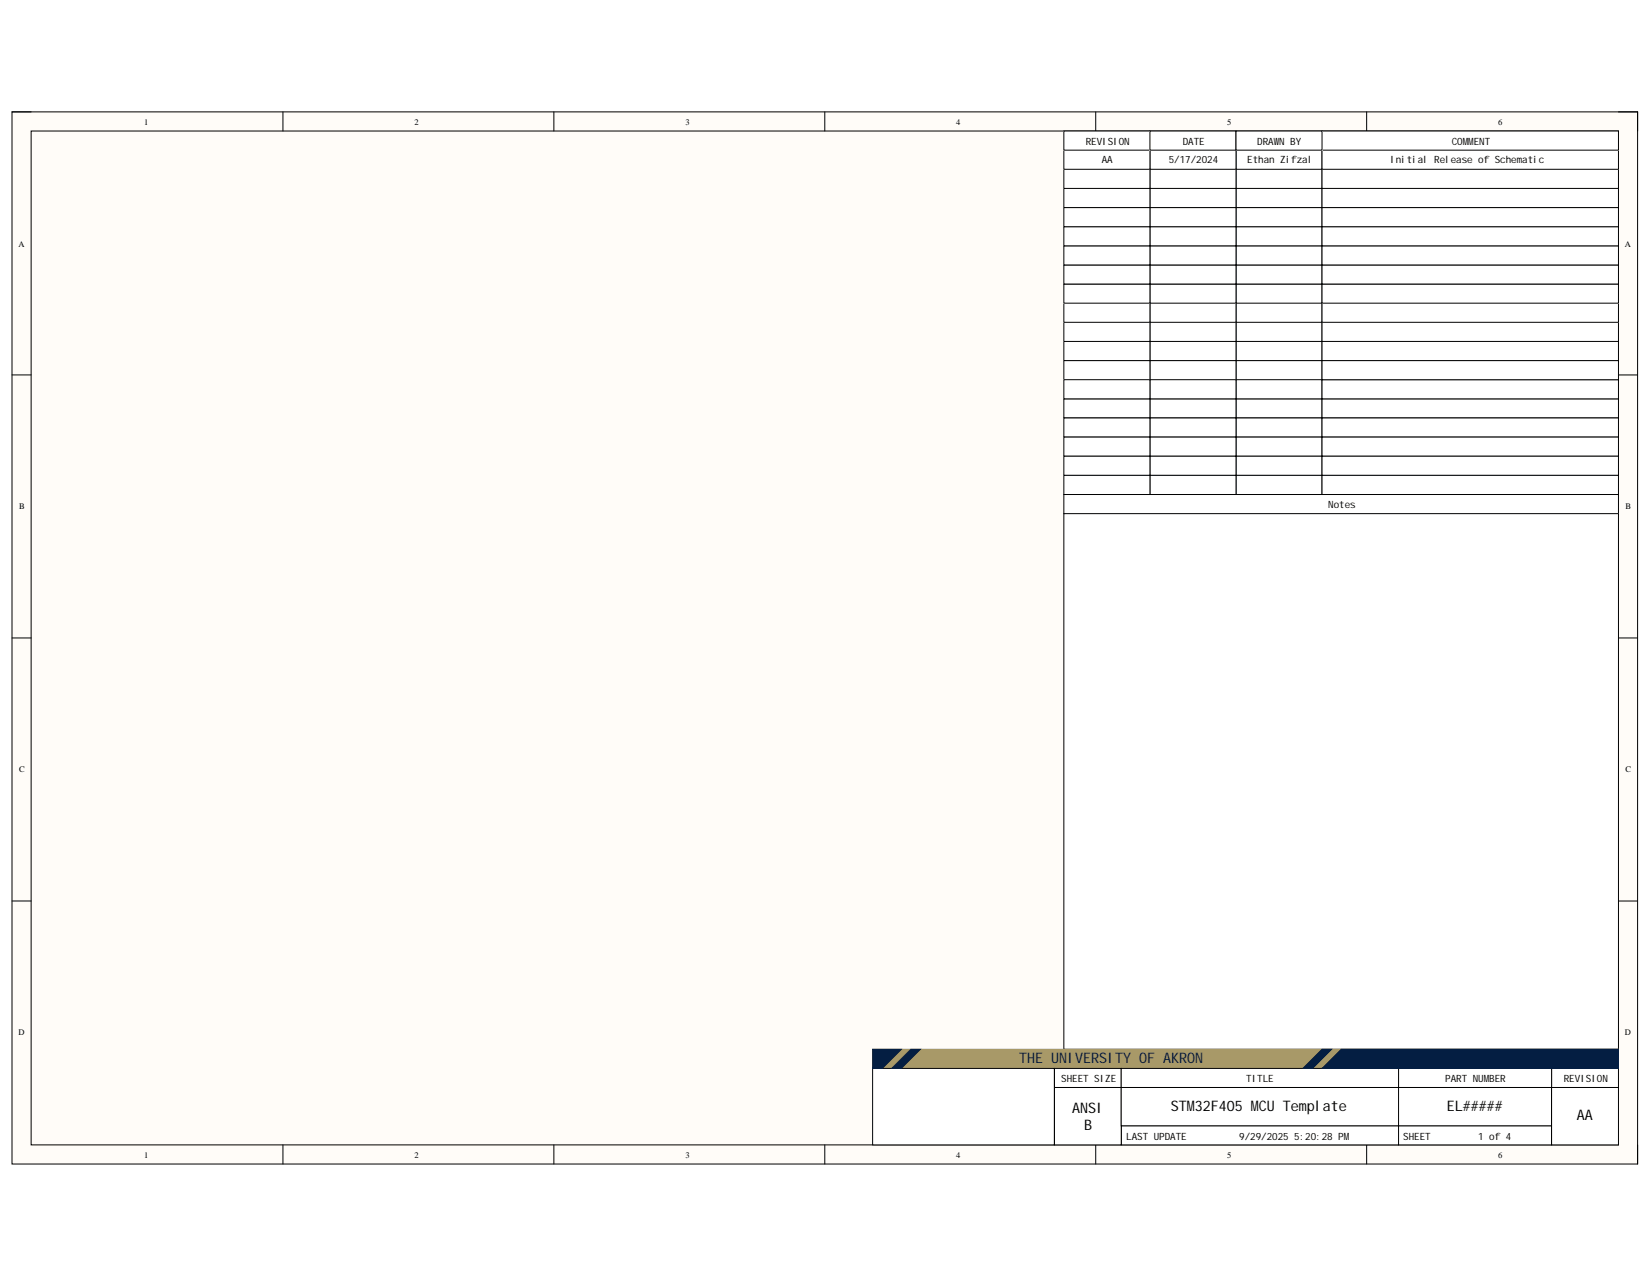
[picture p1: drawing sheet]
<svg xmlns="http://www.w3.org/2000/svg" width="279mm" height="216mm" viewBox="0 0 279 216" stroke-linecap="round" stroke-linejoin="round" font-family="sans-serif">
<path d="M2 18.9h275v177.9h-275z" fill-rule="evenodd" fill="#fffcf8"/>
<path d="M2 18.9h275v177.9h-275z" fill="none" stroke="#000" stroke-width=".17"/>
<path d="M5.3 22.2h268.4v171.4h-268.4z" fill-rule="evenodd" fill="#fffcf8"/>
<g fill="none" stroke="#000" stroke-width=".17">
<path d="M2 18.9h3.3M47.9 18.9v3.3M93.7 18.9v3.3M139.5 18.9v3.3M185.3 18.9v3.3M231.1 18.9v3.3M273.7 18.9h3.3v3.3M5.3 22.2h268.4v171.4h-268.4zM2 63.4h3.3M273.7 63.4h3.3M2 107.9h3.3M273.7 107.9h3.3"/>
<path d="M2 152.3h3.3M273.7 152.3h3.3M47.9 193.6v3.2M93.7 193.6v3.2M139.5 193.6v3.2M185.3 193.6v3.2M231.1 193.6v3.2M277 193.6v3.2"/>
</g>
<path d="M209 67.4h14.6v3.3h-14.6z" fill-rule="evenodd" fill="#fff"/>
<path d="M209 67.4h14.6v3.3h-14.6z" fill="none" stroke="#000" stroke-width=".17"/>
<path d="M209 61h14.6v3.2h-14.6z" fill-rule="evenodd" fill="#fff"/>
<path d="M209 61h14.6v3.2h-14.6z" fill="none" stroke="#000" stroke-width=".17"/>
<path d="M209 57.7h14.6v3.3h-14.6z" fill-rule="evenodd" fill="#fff"/>
<path d="M209 57.7h14.6v3.3h-14.6z" fill="none" stroke="#000" stroke-width=".17"/>
<path d="M209 54.5h14.6v3.2h-14.6z" fill-rule="evenodd" fill="#fff"/>
<path d="M209 54.5h14.6v3.2h-14.6z" fill="none" stroke="#000" stroke-width=".17"/>
<path d="M209 51.3h14.6v3.2h-14.6z" fill-rule="evenodd" fill="#fff"/>
<path d="M209 51.3h14.6v3.2h-14.6z" fill="none" stroke="#000" stroke-width=".17"/>
<path d="M209 48h14.6v3.3h-14.6z" fill-rule="evenodd" fill="#fff"/>
<path d="M209 48h14.6v3.3h-14.6z" fill="none" stroke="#000" stroke-width=".17"/>
<path d="M209 44.8h14.6v3.2h-14.6z" fill-rule="evenodd" fill="#fff"/>
<path d="M209 44.8h14.6v3.2h-14.6z" fill="none" stroke="#000" stroke-width=".17"/>
<path d="M209 41.6h14.6v3.2h-14.6z" fill-rule="evenodd" fill="#fff"/>
<path d="M209 41.6h14.6v3.2h-14.6z" fill="none" stroke="#000" stroke-width=".17"/>
<path d="M209 38.3h14.6v3.3h-14.6z" fill-rule="evenodd" fill="#fff"/>
<path d="M209 38.3h14.6v3.3h-14.6z" fill="none" stroke="#000" stroke-width=".17"/>
<path d="M209 35.1h14.6v3.2h-14.6z" fill-rule="evenodd" fill="#fff"/>
<path d="M209 35.1h14.6v3.2h-14.6z" fill="none" stroke="#000" stroke-width=".17"/>
<path d="M209 31.9h14.6v3.2h-14.6z" fill-rule="evenodd" fill="#fff"/>
<path d="M209 31.9h14.6v3.2h-14.6z" fill="none" stroke="#000" stroke-width=".17"/>
<path d="M209 28.6h14.6v3.3h-14.6z" fill-rule="evenodd" fill="#fff"/>
<path d="M209 28.6h14.6v3.3h-14.6z" fill="none" stroke="#000" stroke-width=".17"/>
<path d="M209 25.4h14.6v3.2h-14.6z" fill-rule="evenodd" fill="#fff"/>
<path d="M209 25.4h14.6v3.2h-14.6z" fill="none" stroke="#000" stroke-width=".17"/>
<path d="M209 64.2h14.6v3.2h-14.6z" fill-rule="evenodd" fill="#fff"/>
<path d="M209 64.2h14.6v3.2h-14.6z" fill="none" stroke="#000" stroke-width=".17"/>
<path d="M223.6 67.4h50.1v3.3h-50.1z" fill-rule="evenodd" fill="#fff"/>
<path d="M223.6 67.4h50.1v3.3h-50.1z" fill="none" stroke="#000" stroke-width=".17"/>
<path d="M223.6 64.2h50.1v3.2h-50.1z" fill-rule="evenodd" fill="#fff"/>
<path d="M223.6 64.2h50.1v3.2h-50.1z" fill="none" stroke="#000" stroke-width=".17"/>
<path d="M223.6 61h50.1v3.2h-50.1z" fill-rule="evenodd" fill="#fff"/>
<path d="M223.6 61h50.1v3.2h-50.1z" fill="none" stroke="#000" stroke-width=".17"/>
<path d="M223.6 57.7h50.1v3.3h-50.1z" fill-rule="evenodd" fill="#fff"/>
<path d="M223.6 57.7h50.1v3.3h-50.1z" fill="none" stroke="#000" stroke-width=".17"/>
<path d="M223.6 54.5h50.1v3.2h-50.1z" fill-rule="evenodd" fill="#fff"/>
<path d="M223.6 54.5h50.1v3.2h-50.1z" fill="none" stroke="#000" stroke-width=".17"/>
<path d="M223.6 51.3h50.1v3.2h-50.1z" fill-rule="evenodd" fill="#fff"/>
<path d="M223.6 51.3h50.1v3.2h-50.1z" fill="none" stroke="#000" stroke-width=".17"/>
<path d="M223.6 48h50.1v3.3h-50.1z" fill-rule="evenodd" fill="#fff"/>
<path d="M223.6 48h50.1v3.3h-50.1z" fill="none" stroke="#000" stroke-width=".17"/>
<path d="M223.6 44.8h50.1v3.2h-50.1z" fill-rule="evenodd" fill="#fff"/>
<path d="M223.6 44.8h50.1v3.2h-50.1z" fill="none" stroke="#000" stroke-width=".17"/>
<path d="M223.6 41.6h50.1v3.2h-50.1z" fill-rule="evenodd" fill="#fff"/>
<path d="M223.6 41.6h50.1v3.2h-50.1z" fill="none" stroke="#000" stroke-width=".17"/>
<path d="M223.6 38.3h50.1v3.3h-50.1z" fill-rule="evenodd" fill="#fff"/>
<path d="M223.6 38.3h50.1v3.3h-50.1z" fill="none" stroke="#000" stroke-width=".17"/>
<path d="M223.6 35.1h50.1v3.2h-50.1z" fill-rule="evenodd" fill="#fff"/>
<path d="M223.6 35.1h50.1v3.2h-50.1z" fill="none" stroke="#000" stroke-width=".17"/>
<path d="M223.6 31.9h50.1v3.2h-50.1z" fill-rule="evenodd" fill="#fff"/>
<path d="M223.6 31.9h50.1v3.2h-50.1z" fill="none" stroke="#000" stroke-width=".17"/>
<path d="M223.6 28.6h50.1v3.3h-50.1z" fill-rule="evenodd" fill="#fff"/>
<path d="M223.6 28.6h50.1v3.3h-50.1z" fill="none" stroke="#000" stroke-width=".17"/>
<path d="M223.6 25.4h50.1v3.2h-50.1z" fill-rule="evenodd" fill="#fff"/>
<path d="M223.6 25.4h50.1v3.2h-50.1z" fill="none" stroke="#000" stroke-width=".17"/>
<path d="M194.5 67.4h14.5v3.3h-14.5z" fill-rule="evenodd" fill="#fff"/>
<path d="M194.5 67.4h14.5v3.3h-14.5z" fill="none" stroke="#000" stroke-width=".17"/>
<path d="M194.5 61h14.5v3.2h-14.5z" fill-rule="evenodd" fill="#fff"/>
<path d="M194.5 61h14.5v3.2h-14.5z" fill="none" stroke="#000" stroke-width=".17"/>
<path d="M194.5 57.7h14.5v3.3h-14.5z" fill-rule="evenodd" fill="#fff"/>
<path d="M194.5 57.7h14.5v3.3h-14.5z" fill="none" stroke="#000" stroke-width=".17"/>
<path d="M194.5 54.5h14.5v3.2h-14.5z" fill-rule="evenodd" fill="#fff"/>
<path d="M194.5 54.5h14.5v3.2h-14.5z" fill="none" stroke="#000" stroke-width=".17"/>
<path d="M194.5 51.3h14.5v3.2h-14.5z" fill-rule="evenodd" fill="#fff"/>
<path d="M194.5 51.3h14.5v3.2h-14.5z" fill="none" stroke="#000" stroke-width=".17"/>
<path d="M194.5 48h14.5v3.3h-14.5z" fill-rule="evenodd" fill="#fff"/>
<path d="M194.5 48h14.5v3.3h-14.5z" fill="none" stroke="#000" stroke-width=".17"/>
<path d="M194.5 44.8h14.5v3.2h-14.5z" fill-rule="evenodd" fill="#fff"/>
<path d="M194.5 44.8h14.5v3.2h-14.5z" fill="none" stroke="#000" stroke-width=".17"/>
<path d="M194.5 41.6h14.5v3.2h-14.5z" fill-rule="evenodd" fill="#fff"/>
<path d="M194.5 41.6h14.5v3.2h-14.5z" fill="none" stroke="#000" stroke-width=".17"/>
<path d="M194.5 38.3h14.5v3.3h-14.5z" fill-rule="evenodd" fill="#fff"/>
<path d="M194.5 38.3h14.5v3.3h-14.5z" fill="none" stroke="#000" stroke-width=".17"/>
<path d="M194.5 35.1h14.5v3.2h-14.5z" fill-rule="evenodd" fill="#fff"/>
<path d="M194.5 35.1h14.5v3.2h-14.5z" fill="none" stroke="#000" stroke-width=".17"/>
<path d="M194.5 31.9h14.5v3.2h-14.5z" fill-rule="evenodd" fill="#fff"/>
<path d="M194.5 31.9h14.5v3.2h-14.5z" fill="none" stroke="#000" stroke-width=".17"/>
<path d="M194.5 28.6h14.5v3.3h-14.5z" fill-rule="evenodd" fill="#fff"/>
<path d="M194.5 28.6h14.5v3.3h-14.5z" fill="none" stroke="#000" stroke-width=".17"/>
<path d="M194.5 25.4h14.5v3.2h-14.5z" fill-rule="evenodd" fill="#fff"/>
<path d="M194.5 25.4h14.5v3.2h-14.5z" fill="none" stroke="#000" stroke-width=".17"/>
<path d="M194.5 64.2h14.5v3.2h-14.5z" fill-rule="evenodd" fill="#fff"/>
<path d="M194.5 64.2h14.5v3.2h-14.5z" fill="none" stroke="#000" stroke-width=".17"/>
<path d="M179.9 67.4h14.6v3.3h-14.6z" fill-rule="evenodd" fill="#fff"/>
<path d="M179.9 67.4h14.6v3.3h-14.6z" fill="none" stroke="#000" stroke-width=".17"/>
<path d="M179.9 61h14.6v3.2h-14.6z" fill-rule="evenodd" fill="#fff"/>
<path d="M179.9 61h14.6v3.2h-14.6z" fill="none" stroke="#000" stroke-width=".17"/>
<path d="M179.9 57.7h14.6v3.3h-14.6z" fill-rule="evenodd" fill="#fff"/>
<path d="M179.9 57.7h14.6v3.3h-14.6z" fill="none" stroke="#000" stroke-width=".17"/>
<path d="M179.9 54.5h14.6v3.2h-14.6z" fill-rule="evenodd" fill="#fff"/>
<path d="M179.9 54.5h14.6v3.2h-14.6z" fill="none" stroke="#000" stroke-width=".17"/>
<path d="M179.9 51.3h14.6v3.2h-14.6z" fill-rule="evenodd" fill="#fff"/>
<path d="M179.9 51.3h14.6v3.2h-14.6z" fill="none" stroke="#000" stroke-width=".17"/>
<path d="M179.9 48h14.6v3.3h-14.6z" fill-rule="evenodd" fill="#fff"/>
<path d="M179.9 48h14.6v3.3h-14.6z" fill="none" stroke="#000" stroke-width=".17"/>
<path d="M179.9 44.8h14.6v3.2h-14.6z" fill-rule="evenodd" fill="#fff"/>
<path d="M179.9 44.8h14.6v3.2h-14.6z" fill="none" stroke="#000" stroke-width=".17"/>
<path d="M179.9 41.6h14.6v3.2h-14.6z" fill-rule="evenodd" fill="#fff"/>
<path d="M179.9 41.6h14.6v3.2h-14.6z" fill="none" stroke="#000" stroke-width=".17"/>
<path d="M179.9 38.3h14.6v3.3h-14.6z" fill-rule="evenodd" fill="#fff"/>
<path d="M179.9 38.3h14.6v3.3h-14.6z" fill="none" stroke="#000" stroke-width=".17"/>
<path d="M179.9 35.1h14.6v3.2h-14.6z" fill-rule="evenodd" fill="#fff"/>
<path d="M179.9 35.1h14.6v3.2h-14.6z" fill="none" stroke="#000" stroke-width=".17"/>
<path d="M179.9 31.9h14.6v3.2h-14.6z" fill-rule="evenodd" fill="#fff"/>
<path d="M179.9 31.9h14.6v3.2h-14.6z" fill="none" stroke="#000" stroke-width=".17"/>
<path d="M179.9 28.6h14.6v3.3h-14.6z" fill-rule="evenodd" fill="#fff"/>
<path d="M179.9 28.6h14.6v3.3h-14.6z" fill="none" stroke="#000" stroke-width=".17"/>
<path d="M179.9 25.4h14.6v3.2h-14.6z" fill-rule="evenodd" fill="#fff"/>
<path d="M179.9 25.4h14.6v3.2h-14.6z" fill="none" stroke="#000" stroke-width=".17"/>
<path d="M179.9 64.2h14.6v3.2h-14.6z" fill-rule="evenodd" fill="#fff"/>
<path d="M179.9 64.2h14.6v3.2h-14.6z" fill="none" stroke="#000" stroke-width=".17"/>
<path d="M209 70.7h14.6v3.2h-14.6z" fill-rule="evenodd" fill="#fff"/>
<path d="M209 70.7h14.6v3.2h-14.6z" fill="none" stroke="#000" stroke-width=".17"/>
<path d="M223.6 70.7h50.1v3.2h-50.1z" fill-rule="evenodd" fill="#fff"/>
<path d="M223.6 70.7h50.1v3.2h-50.1z" fill="none" stroke="#000" stroke-width=".17"/>
<path d="M194.5 70.7h14.5v3.2h-14.5z" fill-rule="evenodd" fill="#fff"/>
<path d="M194.5 70.7h14.5v3.2h-14.5z" fill="none" stroke="#000" stroke-width=".17"/>
<path d="M179.9 70.7h14.6v3.2h-14.6z" fill-rule="evenodd" fill="#fff"/>
<path d="M179.9 70.7h14.6v3.2h-14.6z" fill="none" stroke="#000" stroke-width=".17"/>
<path d="M209 73.9h14.6v3.2h-14.6z" fill-rule="evenodd" fill="#fff"/>
<path d="M209 73.9h14.6v3.2h-14.6z" fill="none" stroke="#000" stroke-width=".17"/>
<path d="M223.6 73.9h50.1v3.2h-50.1z" fill-rule="evenodd" fill="#fff"/>
<path d="M223.6 73.9h50.1v3.2h-50.1z" fill="none" stroke="#000" stroke-width=".17"/>
<path d="M194.5 73.9h14.5v3.2h-14.5z" fill-rule="evenodd" fill="#fff"/>
<path d="M194.5 73.9h14.5v3.2h-14.5z" fill="none" stroke="#000" stroke-width=".17"/>
<path d="M179.9 73.9h14.6v3.2h-14.6z" fill-rule="evenodd" fill="#fff"/>
<path d="M179.9 73.9h14.6v3.2h-14.6z" fill="none" stroke="#000" stroke-width=".17"/>
<path d="M209 77.1h14.6v3.3h-14.6z" fill-rule="evenodd" fill="#fff"/>
<path d="M209 77.1h14.6v3.3h-14.6z" fill="none" stroke="#000" stroke-width=".17"/>
<path d="M223.6 77.1h50.1v3.3h-50.1z" fill-rule="evenodd" fill="#fff"/>
<path d="M223.6 77.1h50.1v3.3h-50.1z" fill="none" stroke="#000" stroke-width=".17"/>
<path d="M194.5 77.1h14.5v3.3h-14.5z" fill-rule="evenodd" fill="#fff"/>
<path d="M194.5 77.1h14.5v3.3h-14.5z" fill="none" stroke="#000" stroke-width=".17"/>
<path d="M179.9 77.1h14.6v3.3h-14.6z" fill-rule="evenodd" fill="#fff"/>
<path d="M179.9 77.1h14.6v3.3h-14.6z" fill="none" stroke="#000" stroke-width=".17"/>
<path d="M209 80.4h14.6v3.2h-14.6z" fill-rule="evenodd" fill="#fff"/>
<path d="M209 80.4h14.6v3.2h-14.6z" fill="none" stroke="#000" stroke-width=".17"/>
<path d="M223.6 80.4h50.1v3.2h-50.1z" fill-rule="evenodd" fill="#fff"/>
<path d="M223.6 80.4h50.1v3.2h-50.1z" fill="none" stroke="#000" stroke-width=".17"/>
<path d="M194.5 80.4h14.5v3.2h-14.5z" fill-rule="evenodd" fill="#fff"/>
<path d="M194.5 80.4h14.5v3.2h-14.5z" fill="none" stroke="#000" stroke-width=".17"/>
<path d="M179.9 80.4h14.6v3.2h-14.6z" fill-rule="evenodd" fill="#fff"/>
<path d="M179.9 80.4h14.6v3.2h-14.6z" fill="none" stroke="#000" stroke-width=".17"/>
<path d="M179.9 83.6h93.8v3.2h-93.8z" fill-rule="evenodd" fill="#fff"/>
<path d="M179.9 83.6h93.8v3.2h-93.8z" fill="none" stroke="#000" stroke-width=".17"/>
<path d="M179.9 86.8h93.8v90.6h-93.8z" fill-rule="evenodd" fill="#fff"/>
<path d="M179.9 86.8h93.8v90.6h-93.8z" fill="none" stroke="#000" stroke-width=".17"/>
<path d="M179.9 22.2h14.6v3.2h-14.6z" fill-rule="evenodd" fill="#fff"/>
<path d="M179.9 22.2h14.6v3.2h-14.6z" fill="none" stroke="#000" stroke-width=".17"/>
<path d="M194.5 22.2h14.5v3.2h-14.5z" fill-rule="evenodd" fill="#fff"/>
<path d="M194.5 22.2h14.5v3.2h-14.5z" fill="none" stroke="#000" stroke-width=".17"/>
<path d="M223.6 22.2h50.1v3.2h-50.1z" fill-rule="evenodd" fill="#fff"/>
<path d="M223.6 22.2h50.1v3.2h-50.1z" fill="none" stroke="#000" stroke-width=".17"/>
<path d="M209 22.2h14.6v3.2h-14.6z" fill-rule="evenodd" fill="#fff"/>
<path d="M209 22.2h14.6v3.2h-14.6z" fill="none" stroke="#000" stroke-width=".17"/>
<path d="M147.6 177.4h126.1v3.2h-126.1z" fill-rule="evenodd" fill="#a89968"/>
<path d="M147.6 177.4h126.1v3.2h-126.1z" fill="none" stroke="#a89968" stroke-width=".17"/>
<path d="M178.3 180.6h11.3v3.3h-11.3z" fill-rule="evenodd" fill="#fff"/>
<path d="M178.3 180.6h11.3v3.3h-11.3z" fill="none" stroke="#000" stroke-width=".17"/>
<path d="M262.4 180.6h11.3v3.3h-11.3z" fill-rule="evenodd" fill="#fff"/>
<path d="M262.4 180.6h11.3v3.3h-11.3z" fill="none" stroke="#000" stroke-width=".17"/>
<path d="M236.5 180.6h25.9v3.3h-25.9z" fill-rule="evenodd" fill="#fff"/>
<path d="M236.5 180.6h25.9v3.3h-25.9z" fill="none" stroke="#000" stroke-width=".17"/>
<path d="M189.6 180.6h46.9v3.3h-46.9z" fill-rule="evenodd" fill="#fff"/>
<path d="M189.6 180.6h46.9v3.3h-46.9z" fill="none" stroke="#000" stroke-width=".17"/>
<path d="M189.6 190.3h46.9v3.3h-46.9z" fill-rule="evenodd" fill="#fff"/>
<path d="M189.6 190.3h46.9v3.3h-46.9z" fill="none" stroke="#000" stroke-width=".17"/>
<path d="M236.5 190.3h25.9v3.3h-25.9z" fill-rule="evenodd" fill="#fff"/>
<path d="M236.5 190.3h25.9v3.3h-25.9z" fill="none" stroke="#000" stroke-width=".17"/>
<path d="M178.3 183.9h11.3v9.7h-11.3z" fill-rule="evenodd" fill="#fff"/>
<path d="M178.3 183.9h11.3v9.7h-11.3z" fill="none" stroke="#000" stroke-width=".17"/>
<path d="M189.6 183.9h46.9v6.4h-46.9z" fill-rule="evenodd" fill="#fff"/>
<path d="M189.6 183.9h46.9v6.4h-46.9z" fill="none" stroke="#000" stroke-width=".17"/>
<path d="M236.5 183.9h25.9v6.4h-25.9z" fill-rule="evenodd" fill="#fff"/>
<path d="M236.5 183.9h25.9v6.4h-25.9z" fill="none" stroke="#000" stroke-width=".17"/>
<path d="M262.4 183.9h11.3v9.7h-11.3z" fill-rule="evenodd" fill="#fff"/>
<path d="M262.4 183.9h11.3v9.7h-11.3z" fill="none" stroke="#000" stroke-width=".17"/>
<path d="M147.6 180.6h30.7v13h-30.7z" fill-rule="evenodd" fill="#fff"/>
<path d="M147.6 180.6h30.7v13h-30.7z" fill="none" stroke="#000" stroke-width=".17"/>
<path d="M223.6 180.6l3.2-3.2h46.9v3.2z" fill-rule="evenodd" fill="#041e42"/>
<path d="M223.6 180.6l3.2-3.2h46.9v3.2z" fill="none" stroke="#041e42" stroke-width=".17"/>
<path d="M223.6 177.4h1.6l-3.2 3.2h-1.6z" fill-rule="evenodd" fill="#041e42"/>
<path d="M223.6 177.4h1.6l-3.2 3.2h-1.6z" fill="none" stroke="#041e42" stroke-width=".17"/>
<path d="M147.6 177.4h4.8l-3.2 3.2h-1.6z" fill-rule="evenodd" fill="#041e42"/>
<path d="M147.6 177.4h4.8l-3.2 3.2h-1.6z" fill="none" stroke="#041e42" stroke-width=".17"/>
<path d="M150.8 180.6l3.3-3.2h1.6l-3.3 3.2z" fill-rule="evenodd" fill="#041e42"/>
<path d="M150.8 180.6l3.3-3.2h1.6l-3.3 3.2z" fill="none" stroke="#041e42" stroke-width=".17"/>
<text font-size="2.5" fill="#041e42" x="172.4" y="179.7">THE UNIVERSITY OF AKRON</text>
<g font-size="2.5">
<text x="181.3" y="188.2">ANSI</text>
<text x="183.4" y="191">B</text>
<text x="198" y="187.8">STM32F405 MCU Template</text>
<text x="244.7" y="187.8">EL#####</text>
<text x="266.7" y="189.4">AA</text>
</g>
<g font-size="1.7">
<text x="183.6" y="24.5">REVISION</text>
<text x="186.3" y="27.6">AA</text>
<text x="197.7" y="27.6">5/17/2024</text>
<text x="200" y="24.5">DATE</text>
<text x="210.9" y="27.6">Ethan Zifzal</text>
<text x="212.6" y="24.5">DRAWN BY</text>
<text x="235.1" y="27.6">Initial Release of Schematic</text>
<text x="245.5" y="24.5">COMMENT</text>
<text x="224.7" y="85.9">Notes</text>
<text x="179.5" y="182.9">SHEET SIZE</text>
<text x="210.8" y="182.9">TITLE</text>
<text x="244.4" y="182.9">PART NUMBER</text>
<text x="264.5" y="182.9">REVISION</text>
<text x="190.5" y="192.7">LAST UPDATE</text>
<text x="209.6" y="192.7">9/29/2025 5:20:28 PM</text>
<text x="237.3" y="192.7">SHEET</text>
<text x="250" y="192.7">1 of 4</text>
</g>
<g font-size="1.4">
<text x="24.4" y="21.1">1</text>
<text x="70.1" y="21.1">2</text>
<text x="116" y="21.1">3</text>
<text x="161.7" y="21.1">4</text>
<text x="207.6" y="21.1">5</text>
<text x="253.4" y="21.1">6</text>
<text x="3.1" y="41.7">A</text>
<text x="274.8" y="41.7">A</text>
<text x="3.2" y="86.1">B</text>
<text x="274.9" y="86.1">B</text>
<text x="3.2" y="130.6">C</text>
<text x="274.9" y="130.6">C</text>
<text x="3.1" y="175.1">D</text>
<text x="274.8" y="175.1">D</text>
<text x="24.4" y="195.7">1</text>
<text x="70.1" y="195.7">2</text>
<text x="116" y="195.7">3</text>
<text x="161.7" y="195.7">4</text>
<text x="207.6" y="195.7">5</text>
<text x="253.4" y="195.7">6</text>
</g>
</svg>
